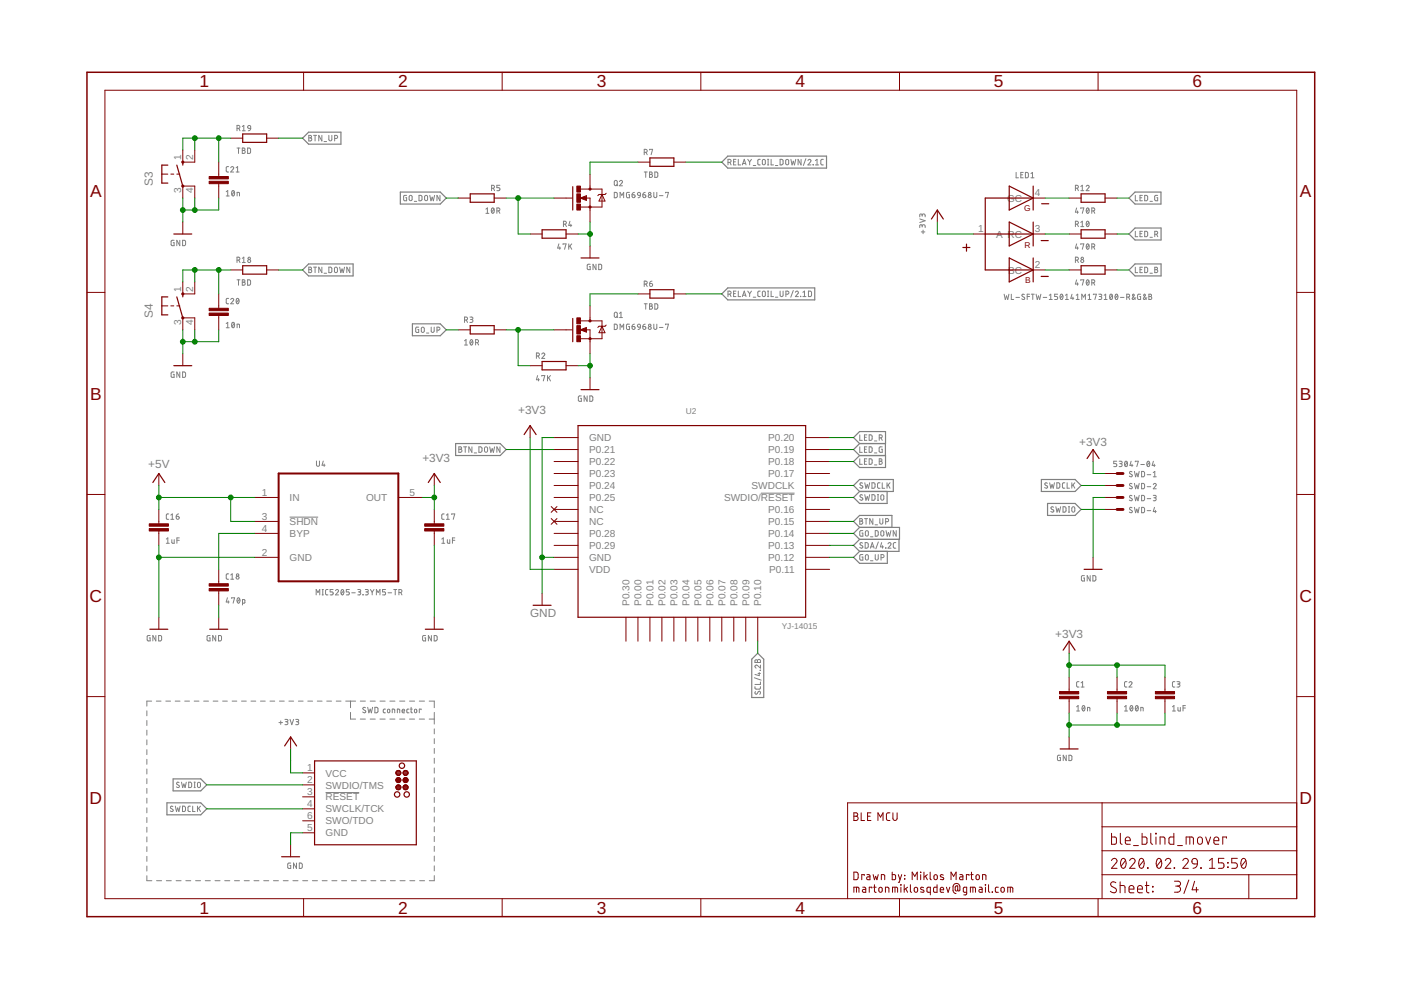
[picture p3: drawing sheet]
<svg xmlns="http://www.w3.org/2000/svg" width="297mm" height="210mm" viewBox="0 0 297 210" stroke-linecap="round" stroke-linejoin="round" font-family="sans-serif">
<g fill="none" stroke="#808080" stroke-width=".21">
<path d="M48.5 35.3h-.4l-.1 .3v.7l.5 .2M48.9 35.6a.31 .31 0 0 1 .5-.3 .31 .31 0 0 1 0 .5l-.5 .7h.7M50.1 36.5h.6M50.1 35.6l.3-.3v1.2M50.2 27.2l.6-.1v-.4l-.6-.1v1.1M50.2 31.4h.7M50.6 31.4v1.1M50.6 27.2l.3 .5M51.4 31.4h.4l.1 .2-.2 .3 .3 .3-.2 .3h-.4zM51.4 31.9h.3M51.4 26.8l.3-.2v1.1M51.4 27.7h.6"/>
<path d="M52.5 31.4h.4l.2 .2v.7l-.2 .2h-.4zM52.6 26.6h.4l.1 .6h-.5zM53.1 27.2l-.2 .4-.3 .1M65.5 28.7l.5 .1v.3l-.2 .1 .3 .3-.2 .3-.4 .1zM65.5 29.2h.3M66.5 28.7h.6M66.8 28.7v1.2M68.2 28.7v1.2l-.6-1.2v1.2M68.7 30h.5M69.7 28.7v1l.3 .2 .3-.2 .1-1M71 29.4l.4-.1 .2-.2-.1-.3-.5-.1v1.2M104.2 39.9h.5l.1-.2v-.3l-.6-.1v1.1"/>
<path d="M104.6 39.9l.3 .5M106 39.3h-.7v.5h.4a.32 .32 0 0 1 .3 .3 .32 .32 0 0 1-.3 .3h-.4M130.4 38.3l.2-.1 .3 .2v.8l-.3 .2-.2-.1-.2-.2zM130.7 39.1l.3 .3M131.3 38.5a.32 .32 0 0 1 .5-.2 .32 .32 0 0 1 .1 .5l-.6 .6h.7M136.6 32.3l.6-.1v-.4l-.6-.1v1.1M136.6 36.5h.6M136.9 36.5v1.1M137 32.3l.2 .5M137.7 36.5h.4l.2 .2-.3 .3 .3 .2-.1 .4h-.5zM137.7 37h.3M137.7 31.8v-.1h.7l-.4 1.1"/>
<path d="M138.8 36.5h.5l.1 .2v.7l-.1 .2h-.5zM154.3 34.4l.6-.1v-.4l-.6-.1v1.2M154.7 34.4l.3 .6M155.5 34.3h.4M156 33.8h-.5v1.2h.5M156.5 33.8v1.2h.5M157.4 35l.4-1.2 .4 1.2M157.5 34.7h.6M158.5 33.8l.4 .5M158.9 34.3v.7M159.3 33.8l-.4 .5M159.7 35.1h.5"/>
<path d="M161.2 33.8h-.4l-.1 .3v.7l.5 .2M161.7 33.9l.3-.1 .2 .2v.8l-.2 .1-.4-.1zM162.7 33.8h.3M162.7 35h.3M162.9 33.8v1.2M163.5 33.8v1.2h.5M164.4 35.1h.5M165.4 33.8l.6 .2v.8l-.3 .2h-.3zM166.7 33.9l.3-.1 .2 .2v.8l-.2 .1-.4-.1zM167.7 33.8l.2 1.2 .3-.8 .2 .8 .3-1.2M169.8 33.8v1.2l-.6-1.2v1.2M170.9 33.7l-.6 1.4"/>
<path d="M171.3 34.1a.32 .32 0 0 1 .5-.3 .32 .32 0 0 1 .1 .5l-.6 .7h.6M172.4 35h.1M172.9 35h.6M172.9 34.1l.3-.3v1.2M174.6 33.8h-.4l-.2 .3 .1 .7 .5 .2M215.4 36.6v1.1h.5M216.4 37.1h.4M216.9 36.6h-.5v1.1h.5M217.4 36.6l.6 .2v.7l-.2 .2h-.4zM218.6 37.7h.6M218.6 36.8l.3-.2v1.1M228 39.9h.5l.1-.2v-.3l-.6-.1v1.1"/>
<path d="M228.4 39.9l.2 .5M229.2 39.5l.3-.2v1.1M230.3 39.5a.31 .31 0 0 1 .4-.2 .31 .31 0 0 1 .1 .5l-.5 .6h.6M36.9 50.9l-.6 .2v.7l.1 .3h.5v-.6h-.2M38.1 50.9v1.2l-.6-1.2v1.2M38.7 50.9l.5 .1 .1 .1v.7l-.1 .3h-.5zM48 40.7l.3-.3v1.2M48 41.6h.6M49.3 40.5v-.1a.57 .57 0 0 1 .4 .6 .57 .57 0 0 1-.4 .5l-.2-.5zM49.7 40.7l-.5 .6M50.2 55.2l.6-.2 .1-.2-.2-.3h-.5v1.2M50.2 59.3h.7"/>
<path d="M50.3 41.6v-.8l.5 .1v.7M50.6 59.3v1.2M50.6 55.2l.3 .5M51.4 59.3l.4 .1 .1 .1-.2 .3 .3 .3-.2 .3-.4 .1zM51.4 59.8h.3M51.4 54.8l.3-.3v1.2M51.4 55.7h.6M52.5 59.3l.4 .1 .2 .1v.7l-.2 .2-.4 .1zM65.5 56.6l.5 .1v.4l-.2 .1 .3 .2-.2 .4h-.4zM65.5 57.2h.3M66.5 56.6h.6M66.8 56.6v1.2"/>
<path d="M68.2 56.6v1.2l-.6-1.2v1.2M68.7 57.9h.5M69.7 56.6l.5 .1 .1 .2v.7l-.1 .2h-.5zM71 56.7l.3-.1 .2 .2v.8l-.2 .2-.4-.2zM72 56.6l.3 1.2 .2-.8 .3 .8 .2-1.2M74.2 56.6v1.2l-.7-1.2v1.2M86.2 41.4l-.6 .2v.7l.1 .2 .5 .1v-.7h-.2M86.9 41.5l.2-.1 .3 .2v.8l-.3 .1h-.2l-.2-.3zM87.8 42.7h.5M88.8 41.4h.5l.2 .2v.8l-.2 .1-.5 .1zM90.1 41.5l.3-.1 .2 .2v.8l-.2 .1h-.3l-.1-.3zM91.1 41.4l.3 1.2 .2-.8 .3 .8 .2-1.2"/>
<path d="M93.3 41.4v1.2l-.7-1.2v1.2M103 44.3l.3-.2v1.1M103 45.2h.7M104.3 44.2l.2-.1a.62 .62 0 0 1 .3 .6 .62 .62 0 0 1-.4 .5l-.2-.5zM104.7 44.3l-.5 .7M105.3 44.7l.6-.1v-.4l-.6-.1v1.1M105.7 44.7l.3 .5M118.5 51.7l-.3 .9h.7M118.7 52.3v.6M119.4 51.8v-.1h.6l-.3 1.2M119.5 47.5l.5-.1 .1-.2-.2-.3h-.4v1.1M119.8 47.5l.3 .5"/>
<path d="M120.6 51.7v1.2M120.8 52.2l.4 .7M120.8 46.9l-.2 .9h.6M121 47.5v.5M121.2 51.7l-.6 .7M125.1 56l-.6 .2v.7l.2 .2 .4 .1v-.7h-.2M126.4 56v1.2l-.7-1.2v1.2M126.9 56h.5l.2 .2v.7l-.2 .2-.5 .1zM130.2 40.8h.5l.2 .2v.7l-.2 .2h-.5zM131.5 41.9v-1.1l.3 .6 .4-.6v1.1M133.5 40.8l-.7 .1v.8l.2 .2h.5v-.6h-.2M134 41.3h.4a.32 .32 0 0 1 .2 .4 .32 .32 0 0 1-.3 .2 .32 .32 0 0 1-.3-.3z"/>
<path d="M134.5 40.8l-.3 .1-.2 .4M135.3 40.9h.4l.1 .5-.6-.1zM135.8 41.4l-.1 .3-.4 .2M136.3 41.3h.4a.32 .32 0 0 1 .2 .4 .32 .32 0 0 1-.3 .2 .32 .32 0 0 1-.3-.3zM136.8 40.8l-.3 .1-.2 .4M138.2 59.6l-.3 .1-.2 .4M138.6 40.8v.9l.3 .2 .3-.2 .1-.9M139.8 41.5h.8M141.1 40.9v-.1h.6l-.3 1.1M195 46.4l1.2 .4-1.2 .4M195.3 49.2h.8M195.5 47.9l.1-.2h.4l.2 .6"/>
<path d="M195.5 48.1v-.3l-.3-.2-.2 .2v.5M195.5 45.7l.1-.3h.4l.2 .6M195.5 45.8v-.3l-.3-.1-.2 .1v.5M195.7 48.8v.8M228 47.5l.6-.1v-.2l-.1-.3h-.5v1.1M228 55.2l.6-.2v-.2l-.1-.3h-.5v1.2M228.3 51.7l-.3 .9h.6M228.3 59.3l-.3 .9h.6M228.3 44.1l-.3 .9h.6M228.4 47.5l.2 .5M228.4 55.2l.2 .5M228.5 44.7v.5"/>
<path d="M228.5 52.3v.6M228.5 60v.5M229.2 44.2v-.1h.6l-.3 1.1M229.2 51.8v-.1h.6l-.3 1.2M229.2 59.5v-.2h.6l-.3 1.2M229.2 47.2l.3-.3v1.1M229.2 48h.6M229.2 40.4h.6M230.4 51.8l.2-.1a.62 .62 0 0 1 .3 .6 .62 .62 0 0 1-.4 .5l-.2-.5zM230.4 59.4l.2-.1a.62 .62 0 0 1 .3 .6 .62 .62 0 0 1-.4 .6l-.2-.6zM230.4 44.2l.2-.1a.62 .62 0 0 1 .3 .6 .62 .62 0 0 1-.4 .5l-.2-.5zM230.4 47l.1-.1a.57 .57 0 0 1 .4 .6 .57 .57 0 0 1-.4 .5l-.2-.5z"/>
<path d="M230.9 52l-.5 .6M230.9 59.6l-.5 .6M230.9 44.3l-.5 .7M230.9 47.2l-.5 .6M231.5 52.3l.6-.1v-.4l-.6-.1v1.2M231.5 60l.6-.2v-.4l-.6-.1v1.2M231.5 44.7l.6-.1v-.4l-.6-.1v1.1M231.9 52.3l.2 .6M231.9 60l.2 .5M231.9 44.7l.2 .5M240.7 41.4v1.2h.5M240.7 49v1.2h.5"/>
<path d="M240.7 56.7v1.1h.5M241.7 41.9h.4M241.7 57.2h.4M241.7 49.6h.4M242.2 41.4h-.5v1.2h.5M242.2 49h-.5v1.2h.5M242.2 56.7h-.5v1.1h.5M242.7 49l.4 .1 .2 .1v.7l-.2 .3h-.4zM242.7 41.4h.4l.2 .2v.6l-.2 .3-.4 .1zM242.7 56.7h.4l.2 .2v.6l-.2 .3h-.4zM243.8 42.7h.5M243.8 50.3h.5"/>
<path d="M243.8 57.9h.5M244.8 49.7l.6-.1v-.5l-.6-.1v1.2M244.8 56.7h.6v.4l-.2 .1 .3 .2-.2 .4h-.5zM244.8 57.2h.4M245.2 49.7l.3 .5M245.4 41.4l-.6 .2v.7l.2 .2 .4 .1v-.7h-.1M36.9 78.9l-.6 .1v.9l.6 .1v-.6h-.2M38.1 78.9v1.1l-.6-1.1v1.1M38.7 78.9l.6 .2v.7l-.1 .2h-.5zM48 68.6l.3-.3v1.2M48 69.5h.6M48.5 63.3h-.4l-.1 .2v.8l.5 .1"/>
<path d="M48.9 63.5a.31 .31 0 0 1 .5-.2 .31 .31 0 0 1 0 .5l-.5 .6h.7M49.3 68.4v-.1a.58 .58 0 0 1 .4 .6 .58 .58 0 0 1-.4 .6l-.2-.6zM49.7 68.6l-.5 .6M50.2 63.3h.1a.57 .57 0 0 1 .4 .5 .57 .57 0 0 1-.4 .6l-.2-.6zM50.3 69.5v-.8l.5 .1v.7M50.6 63.5l-.5 .7M88.8 69.4h-.5l-.1 .1-.1 .7 .2 .3h.5v-.6h-.2M89.3 69.5l.3-.1 .3 .1 .1 .7-.3 .3-.4-.2zM90.4 70.6h.5M91.4 69.4v.9l.3 .2 .3-.2 .1-.9M92.6 70l.6-.1v-.4l-.6-.1v1.1M98.5 67.9l.6-.2v-.4l-.6-.1v1.2"/>
<path d="M98.5 72.3l.3-.3v1.2M98.5 73.2h.6M98.9 67.9l.2 .5M99.6 67.2h.5l.2 .2-.2 .3h-.3M99.8 72.1l.1-.1a.59 .59 0 0 1 .4 .6 .59 .59 0 0 1-.4 .6l-.3-.6zM99.9 67.7l.3 .1 .1 .3-.2 .2-.5 .1M100.2 72.3l-.5 .6M100.8 72.6l.6-.1v-.4l-.6-.1v1.2M101.2 72.6l.3 .6M113.7 75.5l.6-.1v-.4l-.6-.2v1.2M114 79.6l-.3 .9h.7M114.1 75.5l.3 .5"/>
<path d="M114.9 75.1a.31 .31 0 0 1 .4-.2 .31 .31 0 0 1 .1 .5l-.5 .6h.6M114.9 79.8v-.2h.6l-.3 1.2M116.1 79.6v1.2M116.7 79.6l-.6 .7M130.2 68.7h.5l.2 .2v.7l-.2 .2-.5 .1zM130.4 66.3l.2-.1 .3 .2v.7l-.3 .2-.4-.3zM130.7 67.1l.3 .2M131.3 66.4l.4-.2v1.1M131.3 67.3h.7M131.5 69.9v-1.2l.3 .7 .4-.7v1.2M133.5 68.7h-.5l-.2 .2v.7l.2 .2 .5 .1v-.7h-.2M134 69.2h.4a.32 .32 0 0 1 .2 .4 .32 .32 0 0 1-.3 .3 .32 .32 0 0 1-.3-.3z"/>
<path d="M134.5 68.7l-.3 .1-.2 .4M135.3 68.8h.4l.1 .6-.6-.1zM135.8 69.4l-.1 .3-.4 .2M136.3 69.2h.4a.32 .32 0 0 1 .2 .4 .32 .32 0 0 1-.3 .3 .32 .32 0 0 1-.3-.3zM136.6 60.2l.6-.1v-.4l-.6-.1v1.1M136.6 64.4h.6M136.8 68.7l-.4 .2-.1 .3M136.9 64.4v1.2M137 60.2l.2 .5M137.7 64.4h.4l.2 .2-.3 .3 .3 .3-.1 .3-.5 .1zM137.7 64.9h.3M137.7 60.1h.4a.31 .31 0 0 1 .3 .4 .31 .31 0 0 1-.4 .2 .31 .31 0 0 1-.3-.3z"/>
<path d="M138.6 68.7v1l.3 .1 .3-.1 .1-1M138.8 64.4h.5l.1 .2 .1 .6-.2 .3-.5 .1zM139.8 69.4h.8M141.1 68.9v-.2h.6l-.3 1.2M154.3 62.4l.6-.1v-.5l-.6-.1v1.2M154.7 62.4l.3 .5M155.5 62.3h.4M156 61.7h-.5v1.2h.5M156.5 61.7v1.2h.5M157.4 62.9l.4-1.2 .4 1.2M157.5 62.6h.6M158.5 61.7l.4 .6"/>
<path d="M158.9 62.3v.6M159.3 61.7l-.4 .6M159.7 63h.5M161.2 61.7l-.4 .1-.1 .2v.7l.5 .2M161.7 61.8l.3-.1 .2 .2v.8l-.2 .2-.4-.2zM162.7 62.9h.3M162.7 61.7h.3M162.9 61.7v1.2M163.5 61.7v1.2h.5M164.4 63h.5M165.4 61.7v1l.3 .2 .3-.2v-1M166.6 62.4l.6-.1v-.5l-.6-.1v1.2"/>
<path d="M168.2 61.6l-.5 1.4M168.6 62a.32 .32 0 0 1 .5-.3 .32 .32 0 0 1 .1 .6l-.6 .6h.7M169.7 62.9h.1M170.2 62.9h.7M170.2 62l.4-.3v1.2M171.4 61.7h.5l.1 .2v.8l-.1 .2h-.5zM212.9 62.4l.2 1.1 .3-.8 .3 .8 .2-1.1M214.4 62.4v1.1h.5M215.4 63.1h.8M217.2 62.5l-.4-.1-.1 .2 .4 .4a.28 .28 0 0 1 .1 .5 .28 .28 0 0 1-.5-.1h-.1M217.8 62.9h.5M218.3 62.4h-.5v1.1"/>
<path d="M218.7 62.4h.6M219 62.4v1.1M219.7 62.4l.2 1.1 .3-.8 .2 .8 .3-1.1M221.2 63.1h.7M222.5 63.5h.6M222.5 62.6l.3-.2v1.1M224.2 62.4h-.6v.5h.4a.32 .32 0 0 1 .2 .3 .32 .32 0 0 1-.2 .3h-.4M224.9 62.4h.1a.58 .58 0 0 1 .4 .5 .58 .58 0 0 1-.4 .6l-.3-.6zM225.3 62.6l-.5 .6M225.9 63.5h.6M225.9 62.6l.3-.2v1.1M227.3 62.4l-.3 .8h.7"/>
<path d="M227.5 63v.5M228.2 63.5h.6M228.2 62.6l.3-.2v1.1M229.4 63.5v-1.1l.3 .6 .4-.6v1.1M230.7 63.5h.6M230.7 62.6l.3-.2v1.1M231.8 62.5l.7-.1-.4 1.1M233 62.4h.5l.1 .2-.1 .2-.4 .1M233.3 62.9l.3 .2-.1 .3-.5 .1M234.1 63.5h.6M234.1 62.6l.3-.2v1.1M235.4 62.4h.1a.59 .59 0 0 1 .4 .5 .59 .59 0 0 1-.4 .6l-.3-.6z"/>
<path d="M235.8 62.6l-.5 .6M236.5 62.4h.1a.59 .59 0 0 1 .4 .5 .59 .59 0 0 1-.4 .6l-.2-.6zM237 62.6l-.5 .6M237.6 63.1h.7M238.9 63l.6-.1v-.4l-.6-.1v1.1M239.3 63l.2 .5M240.8 63.1l-.5 .4-.2-.1 .4-.7a.18 .18 0 0 0-.2-.3 .18 .18 0 0 0-.2 .3l.6 .8M241.8 62.4h-.4l-.2 .1v.7l.2 .3h.4v-.6h-.2M243.2 63.1l-.5 .4-.3-.1 .4-.7a.18 .18 0 0 0-.1-.3 .18 .18 0 0 0-.2 .3l.5 .8M243.6 62.4l.5 .1v.3l-.2 .1 .3 .2-.2 .4h-.4zM243.6 62.9h.3M67.1 97.7v.9l.3 .3 .3-.2v-1"/>
<path d="M68.5 97.7l-.2 .9h.6M68.7 98.4v.5M97.3 94.7l.4 .1 .2 .1-.3 .3 .3 .3-.2 .4h-.4zM97.3 95.2h.3M98.3 94.7h.7M98.6 94.7v1.2M100.1 94.7v1.2l-.7-1.2v1.2M100.5 96h.5M101.5 94.7l.5 .1 .2 .1v.8l-.2 .2h-.5zM102.8 94.8l.3-.1 .3 .4-.1 .6-.2 .2-.3-.1-.1-.2zM103.8 94.7l.3 1.2 .3-.8 .2 .8 .3-1.2M106 94.7v1.2l-.7-1.2v1.2"/>
<path d="M114.2 80.3v.5M116.3 80.1l.4 .7M123.3 83.9l-.7 .2 .1 .9 .6 .1v-.6h-.2M124.5 83.9v1.2l-.7-1.2v1.2M125.1 83.9l.4 .1 .2 .2v.7l-.2 .2h-.4zM182.3 92.2v1.2h.5M182.3 94.7v1.2h.5M182.3 97.3v1.1h.5M183.3 97.8h.4M183.3 92.7h.4M183.3 95.2h.4M183.8 92.2h-.5v1.2h.5"/>
<path d="M183.8 94.7h-.5v1.2h.5M183.8 97.3h-.5v1.1h.5M184.3 92.2h.4l.2 .2v.8l-.2 .1-.4 .1zM184.3 94.7l.4 .1 .2 .1v.8l-.2 .2h-.4zM184.3 97.3h.4l.2 .2v.7l-.2 .2h-.4zM185.4 93.5h.5M185.4 96h.5M185.4 98.6h.5M186.4 92.8l.6-.1v-.4l-.6-.1v1.2M186.4 97.3l.5 .1 .1 .2-.3 .2 .3 .2-.1 .4h-.5zM186.4 97.8h.3M186.8 92.8l.2 .6"/>
<path d="M187 94.7l-.6 .2v.8l.2 .2h.4v-.7h-.1M236.8 97.8h-.7v.5h.4a.32 .32 0 0 1 .3 .3 .32 .32 0 0 1-.3 .3h-.4M237.3 97.8h.5l.1 .2v.2l-.5 .1M237.6 98.3l.3 .3-.1 .2-.5 .1M238.6 97.9l.1-.1a.58 .58 0 0 1 .4 .6 .58 .58 0 0 1-.4 .5l-.3-.5zM239 98l-.5 .7M239.8 97.8l-.2 .9h.6M240 98.4v.5M240.5 99.9l.3 1.2 .2-.8 .3 .8 .2-1.2M240.7 97.9v-.1h.6l-.3 1.1M241.9 98.5h.7M242 99.9l.5 .1 .1 .1 .1 .7-.2 .3h-.5z"/>
<path d="M243.3 97.9l.1-.1a.58 .58 0 0 1 .4 .6 .58 .58 0 0 1-.4 .5l-.3-.5zM243.7 98l-.5 .7M244.5 97.8l-.2 .9h.6M244.7 98.4v.5M35.3 114.3l.3-.3v1.2M35.3 115.2h.6M35.8 109h-.4l-.1 .2v.8l.5 .1M36.2 110.1h.7M36.2 109.2l.3-.2v1.1M36.4 114.4v.7l.2 .1h.3v-.8M37.4 109.5h.3a.32 .32 0 0 1 .3 .3 .32 .32 0 0 1-.3 .3 .32 .32 0 0 1-.3-.3zM37.5 114.6h.5"/>
<path d="M37.9 109l-.4 .2-.1 .3M38 114h-.5v1.2M61.4 109.6h6.1M93.7 115.2h.6M93.7 114.3l.3-.3v1.2M94.2 109h-.4l-.1 .2v.8l.5 .1M94.6 110.1h.7M94.6 109.2l.4-.2v1.1M94.8 114.4l.1 .7 .1 .1h.4v-.8M95.8 109.1v-.1h.6l-.3 1.1M95.9 114.6h.5M96.4 114h-.5v1.2"/>
<path d="M161.3 104.6h7.2M182.3 110l.5 .1v.3l-.2 .1 .3 .2-.1 .4h-.5zM182.3 110.5h.3M182.9 102.4h-.4l-.2 .2 .5 .4a.29 .29 0 0 1 0 .5 .29 .29 0 0 1-.4-.1h-.1M182.9 105l-.4-.1-.2 .3 .5 .4a.29 .29 0 0 1 0 .4 .29 .29 0 0 1-.4 0l-.1-.1M182.9 115.1h-.4l-.2 .2 .5 .4a.29 .29 0 0 1 0 .5 .29 .29 0 0 1-.4-.1h-.1M182.9 112.5l-.6 .1v.8l.2 .3h.4v-.7h-.2M182.9 117.6l-.6 .1v.8l.2 .2 .4 .1v-.7h-.2M183.3 110h.6M183.3 102.4l.3 1.1 .3-.8 .2 .8 .3-1.1M183.3 104.9l.3 1.2 .3-.8 .2 .8 .3-1.2M183.4 115l.7 .3v.7l-.4 .2h-.3z"/>
<path d="M183.5 112.7l.2-.2 .4 .2v.8l-.2 .2-.4-.2zM183.5 117.8l.2-.2 .4 .2v.8l-.2 .1-.4-.1zM183.6 110v1.1M184.6 113.8h.5M184.6 118.9h.5M184.6 116.2l.3-1.2 .4 1.2M184.6 115.9h.6M184.9 102.4h.4l.2 .2v.7l-.2 .2h-.4zM184.9 104.9h.3l.3 .2v.8l-.2 .1-.4 .1zM185.1 110v1.1l-.7-1.1v1.1M185.5 111.3h.6M185.6 112.5l.6 .2v.8l-.3 .2h-.3z"/>
<path d="M185.6 117.6v1l.2 .1 .4-.1v-1M186 104.9h.3M186 106.1h.3M186.2 104.9v1.2M186.2 114.9l-.5 1.5M186.5 110l.1 1 .2 .1 .4-.1v-1M186.6 102.4h-.4l-.1 .2v.8l.5 .1M186.8 118.2l.6-.1v-.4l-.6-.1v1.2M186.9 105l.2-.1 .3 .2v.8l-.3 .1-.3-.1zM186.9 112.6l.2-.1 .3 .2v.8l-.3 .2-.3-.2zM186.9 115l-.2 1h.6M187 102.4v1.1h.6"/>
<path d="M187.1 115.7v.5M187.8 110.6l.6-.1v-.4l-.6-.1v1.1M187.8 116.1h.1M187.9 112.5l.2 1.2 .3-.8 .2 .8 .3-1.2M188.1 102.4v1.1M188.3 115.3a.32 .32 0 0 1 .4-.2 .32 .32 0 0 1 .1 .5l-.5 .6h.6M188.3 102.8l.4 .7M188.7 102.4l-.6 .7M189.9 115l-.4 .1-.1 .2v.8l.5 .1M190 112.5v1.2l-.6-1.2v1.2M222.1 102.5l-.4-.1-.2 .2 .6 .5a.32 .32 0 0 1-.2 .4 .32 .32 0 0 1-.4-.1M222.5 102.4l.3 1.1 .3-.8 .2 .8 .3-1.1"/>
<path d="M223.4 107.5h-.4l-.2 .2 .6 .5a.32 .32 0 0 1-.2 .4 .32 .32 0 0 1-.4-.2M223.9 107.4l.2 1.2 .3-.8 .2 .8 .3-1.2M224.1 102.4h.4l.2 .2v.7l-.2 .2h-.4zM225.4 107.4l.4 .1 .2 .1v.8l-.2 .2h-.4zM225.8 102.4h-.4l-.1 .2v.8l.5 .1M226.3 102.4v1.1h.5M226.5 107.4h.3M226.5 108.6h.3M226.7 107.4v1.2M227.2 102.4v1.1M227.4 107.5l.2-.1 .3 .2v.8l-.3 .2-.2-.1-.2-.2zM227.5 102.8l.4 .7"/>
<path d="M227.9 102.4l-.7 .7M240 100.1a.28 .28 0 0 0-.4-.1 .28 .28 0 0 0 0 .4l.3 .2a.29 .29 0 0 1 .1 .5 .29 .29 0 0 1-.5-.1l-.1-.1M240 102.6a.28 .28 0 0 0-.4-.1 .28 .28 0 0 0 0 .5l.3 .2a.29 .29 0 0 1 .1 .4 .29 .29 0 0 1-.5 0l-.1-.1M240 105.1a.28 .28 0 0 0-.4 0 .28 .28 0 0 0 0 .4l.3 .2a.29 .29 0 0 1 .1 .4 .29 .29 0 0 1-.5 0l-.1-.1M240 107.7a.28 .28 0 0 0-.4-.1 .28 .28 0 0 0 0 .5l.3 .1a.29 .29 0 0 1 .1 .5 .29 .29 0 0 1-.5-.1h-.1M240.5 102.5l.3 1.1 .2-.7 .3 .7 .2-1.1M240.5 105l.3 1.2 .2-.8 .3 .8 .2-1.2M240.5 107.6l.3 1.1 .2-.8 .3 .8 .2-1.1M242 102.5h.5l.1 .2 .1 .6-.2 .3h-.5zM242 105l.5 .1 .1 .1 .1 .7-.2 .3h-.5zM242 107.6h.5l.1 .2 .1 .6-.2 .3h-.5zM243.2 100.6h.8"/>
<path d="M243.2 103.2h.8M243.2 105.7h.8M243.2 108.3h.8M244.5 102.7a.31 .31 0 0 1 .5-.2 .31 .31 0 0 1 0 .5l-.5 .6h.7M244.5 105l.5 .1 .1 .1-.1 .3h-.4M244.5 101.1h.7M244.5 100.2l.3-.3v1.2M244.8 107.6l-.3 .9h.7M244.8 105.5l.3 .4-.1 .3h-.5M245 108.2v.5M31.8 134.7l-.6 .2v.7l.1 .3h.5v-.6h-.2M33 134.7v1.2l-.6-1.2v1.2"/>
<path d="M33.6 134.7l.5 .1 .1 .1 .1 .7-.2 .3h-.5zM44.5 134.7l-.6 .2v.7l.1 .3h.5v-.6h-.2M45.7 134.7v1.2l-.6-1.2v1.2M46.3 134.7l.5 .1 .1 .1 .1 .7-.2 .3h-.5zM48.2 126.7l-.2 .9h.6M48.4 127.4v.5M48.5 121.7h-.5v.2v.8l.5 .1M48.9 122.8h.7M48.9 121.9l.3-.2v1.1M49.1 126.9v-.2h.6l-.3 1.2M50.4 126.8h.1a.57 .57 0 0 1 .4 .5 .57 .57 0 0 1-.4 .6l-.3-.6zM50.8 127l-.5 .6"/>
<path d="M51.4 127.9l.5-.1-.1-.7h-.4v1.2M67 126.1v-1.1l.4 .6 .4-.6v1.1M68.3 126.1h.3M68.3 125h.3M68.4 125v1.1M69.5 125h-.3l-.2 .2v.8l.5 .1M70.6 125h-.6v.5h.4a.32 .32 0 0 1 .2 .3 .32 .32 0 0 1-.2 .3h-.4M71.1 125.2a.31 .31 0 0 1 .5-.2 .31 .31 0 0 1 .1 .5l-.6 .6h.7M72.4 125.1l.1-.1a.57 .57 0 0 1 .4 .6 .57 .57 0 0 1-.4 .5l-.2-.5zM72.9 125.2l-.6 .7M74.1 125h-.7v.5h.4a.32 .32 0 0 1 .3 .3 .32 .32 0 0 1-.3 .3h-.4M74.6 125.7h.7"/>
<path d="M75.9 125h.4l.2 .2-.2 .3h-.3M76.2 125.5l.3 .4-.2 .2h-.4M76.9 126.1h.1M77.4 125h.6l.1 .2-.1 .3h-.4M77.8 125.5l.2 .1v.4l-.6 .1M78.5 125l.4 .5M78.9 125.5v.6M79.3 125l-.4 .5M79.8 126.1v-1.1l.4 .6 .4-.6v1.1M81.7 125h-.6v.5h.4a.32 .32 0 0 1 .3 .3 .32 .32 0 0 1-.3 .3h-.4M82.3 125.7h.7M83.5 125h.6"/>
<path d="M83.8 125v1.1M84.6 125.6h.4l.2-.2v-.3l-.6-.1v1.1M85 125.6l.2 .5M90.2 134.7l-.6 .2v.7l.2 .3h.4v-.6h-.2M91.5 134.7v1.2l-.7-1.2v1.2M92.1 134.7l.4 .1 .1 .1 .1 .7-.2 .3h-.4zM229.9 122l-.6 .2v.7l.1 .3h.5v-.6h-.2M231.1 122v1.2l-.6-1.2v1.2M231.7 122l.5 .1 .1 .1v.8l-.1 .2h-.5zM31.1 150.7v1.1M31.1 152.8v1M31.1 154.8v1.1"/>
<path d="M31.1 156.9v1M31.1 158.9v1.1M32.2 148.7h-1.1v1M33.1 148.7h1M35.2 148.7h1M37.1 148.7h1.1M39.2 148.7h1M41.2 148.7h1M43.2 148.7h1M45.2 148.7h1M47.2 148.7h1M49.2 148.7h1"/>
<path d="M51.2 148.7h1M53.2 148.7h1M55.2 148.7h1M57.2 148.7h1.1M59.1 153.2h.8M59.2 148.7h1.1M59.5 152.8v.8M60.4 152.5h.5l.1 .2-.1 .3h-.4M60.7 153l.3 .1v.3l-.1 .2h-.5M61.3 148.7h1M61.5 152.5l.4 1.1 .4-1.1M62.7 152.5h.5l.1 .2-.1 .3h-.4"/>
<path d="M63 153l.3 .3v.2l-.6 .1M63.3 148.7h1M65.3 148.7h1M67.3 148.7h1M69.3 148.7h1M71.3 148.7h1M73.3 148.7h2.1M74.3 148.7v1.4M74.3 151v1.5h1.1M76.4 148.7h1.1M76.4 152.5h1.1M77.5 150.1l-.4-.1-.2 .2 .5 .4a.3 .3 0 0 1 .1 .5 .3 .3 0 0 1-.5 0l-.1-.1"/>
<path d="M78 150l.2 1.1 .3-.8 .2 .8 .3-1.1M78.5 148.7h1.1M78.5 152.5h1.1M79.5 150h.4l.2 .2v.7l-.2 .2h-.4zM80.6 148.7h1.1M80.6 152.5h1.1M81.7 150.3l-.3 .1-.1 .2v.4l.4 .1M82.2 150.4l.4 .1v.5l-.1 .1-.3-.1zM82.7 148.7h1M82.7 152.5h1M83.2 151.1v-.8l.5 .2v.6M84.2 151.1v-.8l.5 .2 .1 .6"/>
<path d="M84.7 148.7h1.1M84.7 152.5h1.1M85.3 150.7h.5a.28 .28 0 0 0-.2-.3 .28 .28 0 0 0-.3 .2l.1 .5h.4M86.7 150.3h-.3l-.1 .3v.4l.4 .1M86.8 148.7h1.1M86.8 152.5h1.1M87 150.3h.4M87.2 150v1l.2 .1M87.9 150.4l.4 .1v.5l-.1 .1-.3-.1zM88.9 148.7h1.1M88.9 152.5h1.1M89.3 150.5v-.2h-.4v.8"/>
<path d="M91 148.7h1.1v1.4M91 152.5h1.1M92.1 151v2.5M92.1 154.5v1.1M92.1 156.6v1.1M92.1 158.7v1M159.9 143.7l1.5 .5M160.1 145.6v.4l.2 .1h.8l.1-.5M160.1 140l.3-.1 .2 .2 .1-.2 .3-.1 .2 .2v.5h-1.1zM160.2 146.6l-.1 .4 .2 .2 .4-.5a.3 .3 0 0 1 .5 0 .3 .3 0 0 1 0 .4l-.1 .1M160.6 140.1v.4M160.7 142.8h.5"/>
<path d="M161 142.6v.7l-.9-.3M161.2 142.1h.1M161.2 141v.6l-.6-.5a.32 .32 0 0 0-.5 .1 .32 .32 0 0 0 .2 .4M161.2 144.6v.5h-1.1M228.3 150.7h.6M228.3 149.9l.3-.3v1.1M228.8 144.5h-.4l-.1 .3v.7l.5 .2M229.2 145.7h.6M229.2 144.8l.3-.3v1.2M229.6 149.7v-.1a.59 .59 0 0 1 .4 .6 .59 .59 0 0 1-.4 .5l-.2-.5zM230 149.9l-.5 .6M230.6 150.7v-.7l.5 .1v.6"/>
<path d="M238.4 150.7h.7M238.4 149.9l.3-.3v1.1M238.9 144.5h-.3l-.2 .3v.7l.5 .2M239.4 144.8a.32 .32 0 0 1 .4-.3 .32 .32 0 0 1 .1 .5l-.5 .7h.6M239.7 149.7l.1-.1a.59 .59 0 0 1 .4 .6 .59 .59 0 0 1-.4 .5l-.2-.5zM240.1 149.9l-.5 .6M240.9 149.7v-.1a.59 .59 0 0 1 .4 .6 .59 .59 0 0 1-.4 .5l-.2-.5zM241.3 149.9l-.5 .6M241.9 150.7v-.7l.5 .1v.6M248.6 150.7h.6M248.6 149.9l.3-.3v1.1M249.1 144.5h-.4l-.1 .3v.7l.5 .2"/>
<path d="M249.5 144.5h.5l.2 .2-.1 .2-.4 .1M249.7 150l.1 .6 .1 .1h.4v-.7M249.9 145l.2 .1v.4l-.6 .2M250.8 150.1h.5M251.3 149.6h-.5v1.1M31.1 161v1.1M31.1 163v1.1M31.1 165.1v1.1M31.1 167.2v1M31.1 169.2v1.1M31.1 171.3v1M31.1 173.3v1.1"/>
<path d="M31.1 175.4v1M31.1 177.4v1.1M31.1 179.5v1.1M36.7 171a.28 .28 0 0 0-.5 0 .28 .28 0 0 0 .1 .4l.3 .2a.29 .29 0 0 1 0 .4 .29 .29 0 0 1-.4 0l-.1-.1M37.2 170.9l.2 1.2 .3-.8 .2 .8 .3-1.2M38 165.9a.28 .28 0 0 0-.5 0 .28 .28 0 0 0 .1 .4l.3 .2a.31 .31 0 0 1 0 .5 .31 .31 0 0 1-.5-.2M38.5 165.8l.2 1.2 .3-.8 .2 .8 .3-1.2M38.7 170.9h.4l.2 .3v.5l-.2 .3-.4 .1zM40 165.8l.4 .1 .2 .3v.5l-.2 .3h-.4zM40.4 170.9h-.4l-.1 .3v.7l.5 .2M40.9 170.9v1.2h.5M41.1 165.8h.3"/>
<path d="M41.1 167h.3M41.3 165.8v1.2M41.9 170.9v1.2M42 165.9h.2l.3 .3v.6l-.3 .2-.3-.2zM42.1 171.4l.4 .7M42.5 170.9l-.6 .7M69 168h7.2M92.1 160.8v1M92.1 162.8v1.1M92.1 164.9v1.1M92.1 167v1.1M92.1 169.1v1"/>
<path d="M92.1 171.1v1.1M92.1 173.2v1.1M92.1 175.3v1.1M92.1 177.4v1M92.1 179.4v1.1M224.8 160.1l-.6 .2 .1 .9 .5 .1v-.7h-.2M226.1 160.1v1.2l-.7-1.2v1.2M226.6 160.1l.6 .2v.8l-.1 .1-.5 .1zM31.1 185.7v1h1.1M31.1 181.6v1M31.1 183.6v1.1M33.2 186.7h1.1"/>
<path d="M35.3 186.7h1M37.3 186.7h1.1M39.4 186.7h1M41.5 186.7h1M43.5 186.7h1.1M45.6 186.7h1.1M47.6 186.7h1.1M49.7 186.7h1.1M51.8 186.7h1.1M53.8 186.7h1.1M55.9 186.7h1.1M58 186.7h1"/>
<path d="M60 186.7h1.1M61.6 183l-.6 .2 .1 .9h.5v-.6h-.2M62.1 186.7h1.1M62.9 183v1.1l-.7-1.1v1.1M63.5 183h.4l.2 .2v.6l-.2 .3h-.4zM64.2 186.7h1M66.2 186.7h1.1M68.3 186.7h1.1M70.4 186.7h1M72.4 186.7h1.1M74.5 186.7h1.1M76.6 186.7h1"/>
<path d="M78.6 186.7h1.1M80.7 186.7h1.1M82.8 186.7h1M84.8 186.7h1.1M86.9 186.7h1M89 186.7h1M92.1 185.7v1h-1.1M92.1 181.5v1.1M92.1 183.6v1.1"/>
<circle cx="52.8" cy="55.3" r=".32"/>
<circle cx="52.8" cy="54.8" r=".25"/>
<circle cx="137.8" cy="41.6" r=".32"/>
<circle cx="137.8" cy="41" r=".25"/>
<circle cx="229.5" cy="54.8" r=".26"/>
<circle cx="229.5" cy="55.3" r=".32"/>
<circle cx="137.8" cy="69" r=".25"/>
<circle cx="137.8" cy="69.5" r=".31"/>
<circle cx="50.4" cy="121.9" r=".26"/>
<circle cx="50.4" cy="122.5" r=".32"/>
</g>
<g fill="none" stroke="#808080" stroke-width=".25">
<path d="M64.2 29.3l1.2-1.3h6.9v2.6h-6.9zM154.3 33.1h20.9v2.5h-20.9l-1.3-1.2zM65.4 56h9.5v2.5h-9.5l-1.2-1.3zM84.9 40.7h8.4l1.3 1.3-1.3 1.3h-8.4zM239.4 49.6l1.2-1.3h5.6v2.6h-5.6zM239.4 57.2l1.2-1.2h5.6v2.5h-5.6zM240.6 40.7h5.5v2.6h-5.5l-1.2-1.3zM87.4 68.7h5.9l1.3 1.2-1.3 1.3h-5.9zM153 62.3l1.3-1.3h18.4v2.6h-18.4zM96.6 94h9.4l1.3 1.3-1.3 1.3h-9.4zM182.2 94l-1.2-1.2 1.2-1.3h5.5v7.6h-5.5l-1.2-1.2 1.2-1.3M182.2 94h5.5"/>
<path d="M182.2 94l-1.2 1.3 1.2 1.3M182.2 96.6h5.5M181 102.9l1.2-1.2h7.2v2.5h-7.2zM182.2 104.2l-1.2 1.3 1.2 1.2h5.9v-2.5M182.2 111.8l-1.2-1.2 1.2-1.3h6.9v2.5M182.2 111.8l-1.2 1.3 1.2 1.3M182.2 111.8h8.5v2.6h-8.5M182.2 116.9l-1.2 1.3 1.2 1.2h5.9v-2.5M182.2 114.4l-1.2 1.2 1.2 1.3M190.6 114.4v2.5h-8.4M220.8 101.7h7.1l1.3 1.2-1.3 1.3h-7.1zM222.1 106.7h5.8l1.3 1.3-1.3 1.3h-5.8z"/>
<path d="M159.4 139.8l1.3-1.3 1.2 1.3v8.1h-2.5zM35.4 170.2h7.2l1.2 1.3-1.2 1.3h-7.2zM36.7 165.1h5.9l1.2 1.3-1.2 1.3h-5.9z"/>
</g>
<g fill="none" stroke="#800000" stroke-width=".25">
<path d="M35.6 35h-1.3v3.8h1.3M37.5 35l1.3 4.5M38.8 34.4v.6M51.5 28.4h5v1.8h-5zM121.4 39.6v4.9M137.8 33.5h5.1v1.8h-5.1zM214 39.5l5.1 2.5-5.1 2.5zM219.1 39.5v5M36.9 49.6h3.8M51.5 56.3h5v1.8h-5zM99.7 41.1h5.1v1.8h-5.1zM114.9 48.7h5.1v1.8h-5.1z"/>
<path d="M123.2 54.7h3.8M197.5 46.4l1.2-1.9 1.3 1.9M204.2 52.5h1.4M204.9 51.8v1.5M208.9 49.6h10.2M214 47.1l5.1 2.5-5.1 2.6zM214 54.7l5.1 2.5-5.1 2.6zM219.1 42h-10.2v15.2h10.2M219.1 47.1v5.1M219.1 54.7v5.1M220.7 58.6h1.5M220.7 51h1.5"/>
<path d="M220.9 43.2h1.5M229.2 48.7h5.1v1.8h-5.1zM229.2 41.1h5.1v1.8h-5.1zM229.2 56.3h5.1v1.8h-5.1zM35.6 62.9h-1.3v3.9h1.3M36.9 77.5h3.8M37.5 62.9l1.3 4.5M38.8 62.3v.6M99.7 69h5.1v1.8h-5.1zM114.9 76.6h5.1v1.8h-5.1zM121.4 67.5v5M137.8 61.4h5.1v1.8h-5.1z"/>
<path d="M111.1 92.1l1.3-1.9 1.3 1.9M122.6 90.2h48.2v40.7h-48.2zM123.2 82.6h3.8M230.5 97.2l1.3-1.9 1.2 1.9M32.4 102.3l1.3-1.9 1.2 1.9M90.8 102.3l1.3-1.9 1.2 1.9M31.8 133.4h3.8M44.5 133.4h3.8M90.2 133.4h3.8M113 128.3h3.8M225.4 137.9l1.3-1.9 1.2 1.9M229.8 120.7h3.9"/>
<path d="M60.3 158.2l1.3-1.9 1.3 1.9M224.8 158.8h3.8M66.7 161.3h21.6v17.8h-21.6zM83.9 163.9l.1 .2M84 163.9h1M84 166.8a.5 .5 0 0 0 .2 .6 .5 .5 0 0 0 .7-.2M84 165.5h1M84 167h1M84 166.8h1M84 163.7h.9M84 165.2h.9M84 164.1l.2 .2 .4 .1"/>
<path d="M84 163.7l-.1 .2M84 163.7a.51 .51 0 0 1 .7-.3 .51 .51 0 0 1 .2 .7M84 164.1h.9M84.1 165.7h.8M84.1 167.2h.8M84.1 166.6h.7M84.1 165a.5 .5 0 0 0 0 .8 .5 .5 0 0 0 .8-.1M84.1 165h.7M84.1 165a.51 .51 0 0 1 .9 .3M84.2 163.5h.6M84.9 166.6a.51 .51 0 0 0-.6-.2 .51 .51 0 0 0-.3 .4M84.9 166.6l.1 .2"/>
<path d="M84.9 164.1l-.3 .3M85 165.3l-.1 .4M85 166.8l-.1 .4M85.5 163.9v.2M85.5 163.9h1M85.5 165.3a.5 .5 0 0 0 .3 .6 .5 .5 0 0 0 .6-.2M85.5 165.5h1M85.5 166.8a.5 .5 0 0 0 .3 .6 .5 .5 0 0 0 .6-.2M85.5 167h1M85.5 166.8h1M85.5 163.7h1M85.5 165.2h1"/>
<path d="M85.5 164.1l.4 .3M85.6 164.1h.8M85.6 165.7h.8M85.6 167.2h.8M85.6 166.6l-.1 .2M85.6 166.6a.5 .5 0 0 1 .5-.2 .5 .5 0 0 1 .4 .4M85.6 166.6h.8M85.7 165a.5 .5 0 0 1 .6 0 .5 .5 0 0 1 .1 .7M85.7 165l-.2 .3M85.7 165h.6M85.7 163.5h.6M85.8 164.4h.3"/>
<path d="M86.4 163.7a.51 .51 0 0 0-.5-.3 .51 .51 0 0 0-.4 .5M86.4 163.7v.4l-.3 .3M86.5 166.8l-.1 .4M59.7 181.7h3.8"/>
<circle cx="84.2" cy="168.4" r=".57"/>
<circle cx="85.2" cy="162.3" r=".57"/>
<circle cx="86.2" cy="168.4" r=".57"/>
</g>
<g fill="none" stroke="#800000" stroke-width=".21">
<path d="M22.2 19.1h252.7v171.4h-252.7zM64.4 15.3v3.8M106.5 15.3v3.8M148.6 15.3v3.8M190.7 15.3v3.8M232.8 15.3v3.8M34.3 36.9h1.3M36.2 36.9h.7M37.5 36.9h.6M38.8 31.8v2.6h2.5v-2.6M46.4 34.4v3M46.4 38.9v3.1"/>
<path d="M48.9 29.3h2.6M56.5 29.3h2.6M125.1 36.9v3.2M135.3 34.4h2.5M142.9 34.4h2.5M38.8 42v-2.5h2.5v2.5M38.8 47.1v2.5M38.8 59.8v2.5h2.5v-2.5M48.9 57.2h2.6M56.5 57.2h2.6M97.2 42h2.5M104.8 42h2.5"/>
<path d="M112.4 49.6h2.5M117.5 42h3.8M120 49.6h2.6M123.1 42l1.2-.5v1zM123.1 40.1h4.5v3.8h-4.5M124.2 42h.9v5.1M125.1 52.2v2.5M127.6 41.2l.7 1.4h-1.3zM128.5 41l-.2 .2h-1.3l-.3 .3M198.7 44.5v2.6M206.4 49.6h2.5M219.1 49.6h2.5"/>
<path d="M219.1 57.2h2.5M219.1 42h2.5M226.7 49.6h2.5M226.7 57.2h2.5M226.7 42h2.5M234.3 49.6h2.5M234.3 57.2h2.5M234.3 42h2.5M18.4 62h3.8M34.3 64.9h1.3M36.2 64.9h.7M37.5 64.9h.6"/>
<path d="M38.8 69.9v-2.5h2.5v2.5M38.8 75v2.5M46.4 62.3v3.1M46.4 66.9v3M97.2 69.9h2.5M104.8 69.9h2.5M112.4 77.5h2.5M117.5 69.9h3.8M120 77.5h2.6M123.1 69.9l1.2-.5v1zM123.1 68h4.5v3.8h-4.5M124.2 69.9h.9v5.1"/>
<path d="M125.1 64.9v3.1M127.6 69.2l.7 1.3h-1.3zM128.5 68.9l-.2 .3h-1.3l-.3 .2M135.3 62.3h2.5M142.9 62.3h2.5M274.9 62h3.8M112.4 90.2v2.6M117.5 97.9h5.1M117.5 95.3h5.1M117.5 92.8h5.1M125.1 80.1v2.5M170.8 97.9h5.1"/>
<path d="M170.8 95.3h5.1M170.8 92.8h5.1M231.8 95.3v2.6M18.4 104.8h3.8M33.7 100.4v2.5M33.7 108v3.1M33.7 112.6v3M54 118.2h5.1M54 113.1h5.1M54 110.6h5.1M54 105.5h5.1M84.5 105.5h5"/>
<path d="M92.1 100.4v2.5M92.1 108v3.1M92.1 112.6v3M116.9 107.4l1.2 1.2M116.9 109.9l1.2 1.3M117.5 118.2h5.1M117.5 115.6h5.1M117.5 113.1h5.1M117.5 110.6h5.1M117.5 108h5.1M117.5 105.5h5.1M117.5 102.9h5.1"/>
<path d="M117.5 100.4h5.1M118.1 107.4l-1.2 1.2M118.1 109.9l-1.2 1.3M170.8 118.2h5.1M170.8 115.6h5.1M170.8 113.1h5.1M170.8 110.6h5.1M170.8 108h5.1M170.8 105.5h5.1M170.8 102.9h5.1M170.8 100.4h5.1M231.8 118.2v2.5"/>
<path d="M234.3 108h2.5M234.3 105.5h2.5M234.3 102.9h2.5M234.3 100.4h2.5M274.9 104.8h3.8M33.7 130.9v2.5M46.4 120.7v3.1M46.4 125.3v3M46.4 130.9v2.5M92.1 130.9v2.5M114.9 125.8v2.5M117.5 120.7h5.1"/>
<path d="M132.7 130.9v5.1M135.3 130.9v5.1M137.8 130.9v5.1M140.3 130.9v5.1M142.9 130.9v5.1M145.4 130.9v5.1M148 130.9v5.1M150.5 130.9v5.1M153 130.9v5.1M155.6 130.9v5.1M158.1 130.9v5.1M160.7 130.9v5.1"/>
<path d="M170.8 120.7h5.1M226.7 136v2.5M18.4 147.7h3.8M61.6 156.3v2.5M226.7 143.6v3M226.7 148.1v3.1M226.7 156.3v2.5M236.8 143.6v3M236.8 148.1v3.1M247 143.6v3M247 148.1v3.1M274.9 147.7h3.8"/>
<path d="M61.6 179.1v2.6M64.2 163.9h2.5M64.2 166.4h2.5M64.2 169h2.5M64.2 171.5h2.5M64.2 174h2.5M64.2 176.6h2.5M181 172.3h.5a.36 .36 0 0 1 .4 .4 .36 .36 0 0 1-.4 .4 .46 .46 0 0 1 .4 .4 .46 .46 0 0 1-.4 .5h-.5zM181 173.1h.5M182.6 172.3v1.7h.7M183.9 173.1h.6M184.7 172.3h-.8v1.7h.8"/>
<path d="M186.1 174v-1.7l.6 .9 .5-.9v1.7M188.7 172.3l-.5 .1-.3 .3 .1 1.2 .7 .1M189.3 172.3v1.2a.44 .44 0 0 0 .5 .5 .44 .44 0 0 0 .4-.5v-1.2M233.7 170.2v20.3M233.7 175.3h41.2M235.7 176.7v2.3h.8l.2-.2v-1.1l-.2-.2h-.8M237.5 176.7l.1 2.1 .3 .2M238.6 178.2h1a.55 .55 0 0 0-.3-.7 .55 .55 0 0 0-.7 .5l.1 .9 .9 .1M240.3 179.3h1.1M242.1 176.7v2.3h.8l.3-.4-.1-.9-.2-.2h-.8M244 176.7v1.9l.1 .3 .3 .1M245 176.7l.2 .1z"/>
<path d="M245.1 177.5v1.5M246 179v-1.5l.9 .1 .1 1.4M248.9 176.7v2.3h-.8l-.2-.2v-1.1l.2-.2h.8M249.7 179.3h1M251.5 179v-1.5l1.4 .1 .1 1.4M252.3 177.5v1.5M254 177.7l.5-.2a.92 .92 0 0 1 .2 1.4l-.4 .1-.3-.2-.1-.3zM255.6 177.5l.6 1.5 .5-1.5M257.4 178.2h1a.55 .55 0 0 0-.3-.7 .55 .55 0 0 0-.7 .5l.1 .9 .9 .1M260 177.7v-.2h-.8v1.5M274.9 170.2h-95.2v20.3M64.4 190.5v3.9"/>
<path d="M106.5 190.5v3.9M148.6 190.5v3.9M181 184.9h.7l.2 .3v.9l-.2 .4h-.7zM181 189.2v-1.1l1.1 .1v1M181.6 188.1v1.1M182.9 188.1h.5l.2 .3v.8h-.6l-.2-.2 .1-.3 .7-.1M183.2 185.6v-.2h-.5v1.1M183.8 185.4l.6 .1v1l-.6-.1v-.4l.6-.1M184.8 188.3v-.2h-.5v1.1M185.1 185.4l.3 1.1 .3-.7 .2 .7 .3-1.1M185.2 188.1h.6M185.4 187.6v1.4l.4 .2"/>
<path d="M186.4 188.2h.5l.1 .6a.36 .36 0 0 1-.3 .4 .36 .36 0 0 1-.4-.4zM186.9 186.5v-1.1l.7 .2v.9M187.7 189.2v-1.1l.7 .2 .1 .9M189.2 184.9v1.6h.6l.1-.9-.2-.1-.5-.1M189.2 189.2v-1.1l1 .1 .1 1M189.8 188.1v1.1M190.5 185.4l.3 1.1M190.7 190.5v3.9M191 187.6l.1 .1zM191 188.1v1.1M191.2 185.4l-.6 1.7h-.1M191.7 187.6v1.6"/>
<path d="M191.8 185.6l.1 .1zM191.8 186.3l.1 .1zM192 188.4l.4 .8M192.4 188.1l-.7 .6M193 187.6v1.3l.3 .3M193.4 186.5v-1.6l.6 .9 .5-.9v1.6M193.9 188.2h.6l.1 .6a.37 .37 0 0 1-.4 .4 .37 .37 0 0 1-.4-.4zM195.2 184.9v.1zM195.2 185.4v1.1M195.8 188.2l-.4-.1-.2 .3 .7 .4v.3l-.2 .1-.5-.1M195.9 184.9v1.6M196.2 185.8l.4 .7"/>
<path d="M196.6 185.4l-.7 .6M197.2 184.9v1.4l.3 .2M197.3 189.2l-.7-.2-.1-.6 .2-.3h.6v1.6M198.1 185.5h.5l.1 .7a.36 .36 0 0 1-.3 .3 .36 .36 0 0 1-.4-.3zM198.7 187.6v1.6l-.7-.1v-.8l.1-.2h.6M199.3 188.7h.8a.38 .38 0 0 0-.3-.6 .38 .38 0 0 0-.5 .4l.1 .6 .7 .1M200 185.5l-.4-.1-.3 .3 .7 .4 .1 .3-.2 .1-.5-.1M200.7 188.1l.3 1.1 .4-1.1M201.6 186.5v-1.6l.6 .9 .5-.9v1.6M203.1 188.7l-.3 .2-.3-.1 .1-.9 .5-.1 .1 1.1 .3-.2a1.21 1.21 0 0 0-.3-1.3l-.6-.1-.5 .5v1.2l.6 .5M203.5 185.4l.5 .1 .2 .2v.8h-.6l-.2-.2 .1-.3 .7-.1M205 189.2l-.7-.2-.1-.6 .2-.3h.6v1.4l-.2 .2h-.5"/>
<path d="M205.4 185.6v-.2h-.5v1.1M205.7 189.2v-1.1l1 .1 .1 1M205.8 185.4h.5M206 184.9v1.5l.3 .1M206.3 188.1v1.1M207 185.5h.5l.1 .7a.36 .36 0 0 1-.3 .3 .36 .36 0 0 1-.4-.3zM207.6 188.1h.5l.1 .3v.8h-.5l-.2-.2 .1-.3 .6-.1M208.3 186.5v-1.1l.7 .2v.9M208.9 187.6l.1 .1zM208.9 188.1v1.1M209.6 187.6v1.3l.3 .3M210.4 189.1v.1z"/>
<path d="M211.7 188.1h-.5l-.2 .3 .1 .7 .6 .1M212.3 188.2h.5l.1 .6a.36 .36 0 0 1-.3 .4 .36 .36 0 0 1-.4-.4zM213.7 189.2v-1.1l1 .1v1M214.2 188.1v1.1M232.8 190.5v3.9M233.7 185.5h41.2M233.7 180.4h41.2M235.6 182.5a.58 .58 0 0 1 .9-.5 .58 .58 0 0 1 .1 .9l-1 1.2h1.2M236.6 187.2a.58 .58 0 0 0-.9-.1 .58 .58 0 0 0 0 .8l.8 .4a.54 .54 0 0 1 .1 .8 .54 .54 0 0 1-.7 .2l-.5-.3M237.5 187.7l.9 .2 .1 1.4M237.5 187v2.3M237.8 182.1l.2-.1a.88 .88 0 0 1 .7 1.3v.3a.51 .51 0 0 1-.5 .5 .51 .51 0 0 1-.5-.5l-.1-.8z"/>
<path d="M238.6 182.5l-.9 1.1M239.4 188.5h1a.54 .54 0 0 0-.4-.7 .54 .54 0 0 0-.6 .5l.1 .9 .9 .1M239.5 182.5a.58 .58 0 0 1 .8-.5 .58 .58 0 0 1 .2 .9l-1 1.2h1.2M241.2 188.5h1a.54 .54 0 0 0-.4-.7 .54 .54 0 0 0-.6 .5l.1 .9 .9 .1M241.7 182.1l.1-.1a.86 .86 0 0 1 .8 1.3l-.1 .3a.5 .5 0 0 1-.5 .5 .5 .5 0 0 1-.5-.5l-.1-.8zM242.5 182.5l-1 1.1M242.8 187.7h.8M243.1 187v2.1l.5 .2M243.3 184l.1 .1zM244.3 187.9l.2 .2zM244.3 189l.2 .1zM245.4 182.1l.2-.1a.88 .88 0 0 1 .7 1.3l-.1 .3a.51 .51 0 0 1-.5 .5 .51 .51 0 0 1-.5-.5v-.8z"/>
<path d="M246.2 182.5l-.9 1.1M247.1 182.5a.58 .58 0 0 1 .8-.5 .58 .58 0 0 1 .2 .9l-1 1.2h1.1M248.9 184l.1 .1zM249 186.8h.8a.52 .52 0 0 1 .5 .6 .52 .52 0 0 1-.5 .5h-.5M249.7 187.9a.65 .65 0 0 1 .6 .6 .65 .65 0 0 1-.6 .7h-.7M250.8 182.5a.58 .58 0 0 1 .8-.5 .58 .58 0 0 1 .2 .9l-1 1.2h1.1M252.1 186.6l-1.1 2.8M252.8 182.2l.4-.2 .5 .2 .2 1-1.1-.2-.1-.3zM253.3 186.8l-.5 1.9h1.3M253.7 188.1v1.1M253.9 183.2l-.3 .6-.7 .3M254.6 184l.1 .1z"/>
<path d="M256.4 184.1h1.2M256.4 182.5l.6-.5v2.1M259.5 182h-1.2v.9h.7a.59 .59 0 0 1 .5 .6 .59 .59 0 0 1-.5 .6h-.7M260.3 182.9l.1 .1zM260.3 183.8l.1 .1zM262.3 182h-1.1v.9h.7a.59 .59 0 0 1 .5 .6 .59 .59 0 0 1-.5 .6h-.7M263.4 182.1l.1-.1a.86 .86 0 0 1 .7 1.3 .6 .6 0 0 1-.5 .8 .6 .6 0 0 1-.6-.8v-.5zM264.1 182.5l-.9 1.1M264.8 185.5v5"/>
</g>
<path d="M18.4 15.3h260.3v179.1h-260.3zM124.2 41.7l-.9 .3 .9 .2v-.2h-.2M124.2 69.7l-.9 .2 .9 .3v-.3h-.2" fill="none" stroke="#800000" stroke-width=".32"/>
<g fill="#800000" stroke="#800000" stroke-width=".21">
<path d="M224.6 147.6h4.1v.5h-4.1z"/>
<path d="M224.6 146.6h4.1v.5h-4.1z"/>
<path d="M234.8 147.6h4.1v.5h-4.1z"/>
<path d="M234.8 146.6h4.1v.5h-4.1z"/>
<path d="M245 147.6h4v.5h-4z"/>
<path d="M245 146.6h4v.5h-4z"/>
<path d="M122.3 71.2h.8v1.3h-.8z"/>
<path d="M122.3 67.4h.8v1.3h-.8z"/>
<path d="M122.3 69h.8v1.8h-.8z"/>
<path d="M122.3 43.3h.8v1.2h-.8z"/>
<path d="M122.3 39.5h.8v1.2h-.8z"/>
<path d="M122.3 41.1h.8v1.8h-.8z"/>
<path d="M31.6 112.1h4.1v.5h-4.1z"/>
<path d="M31.6 111.1h4.1v.5h-4.1z"/>
<path d="M90 112.1h4.1v.5h-4.1z"/>
<path d="M90 111.1h4.1v.5h-4.1z"/>
<path d="M44.3 124.8h4.1v.5h-4.1z"/>
<path d="M44.3 123.8h4.1v.5h-4.1z"/>
<path d="M44.3 66.4h4.1v.5h-4.1z"/>
<path d="M44.3 65.4h4.1v.5h-4.1z"/>
<path d="M44.3 38.4h4.1v.5h-4.1z"/>
<path d="M44.3 37.4h4.1v.5h-4.1z"/>
</g>
<path d="M236.8 100.4h1.3M236.8 102.9h1.3M236.8 105.5h1.3M236.8 108h1.3" fill="none" stroke="#800000" stroke-width=".61"/>
<g fill="none" stroke="#800000" stroke-width=".42">
<path d="M59.1 100.4h25.4v22.9h-25.4z"/>
<circle cx="38.8" cy="34.4" r=".13"/>
<circle cx="38.8" cy="39.5" r=".13"/>
<circle cx="125.1" cy="43.9" r=".13"/>
<circle cx="125.1" cy="40.1" r=".13"/>
<circle cx="38.8" cy="62.3" r=".13"/>
<circle cx="38.8" cy="67.4" r=".13"/>
<circle cx="125.1" cy="68" r=".13"/>
<circle cx="125.1" cy="71.8" r=".13"/>
</g>
<g fill="none" stroke="#008000" stroke-width=".21">
<path d="M41.3 29.3v2.5M46.4 29.3v5.1M48.9 29.3h-10.1v2.5M59.1 29.3h5.1M135.3 34.4h-10.2v2.5M145.4 34.4h7.6M38.8 42v5.1M41.3 42v2.5M41.3 57.2v2.6M46.4 42v2.5h-7.6M46.4 57.2v5.1M48.9 57.2h-10.1v2.6"/>
<path d="M59.1 57.2h5.1M94.6 42h2.6M107.3 42h10.2M109.9 42v7.6h2.5M122.6 49.6h2.5M125.1 47.1v5.1M198.7 47.1v2.5h7.7M221.6 49.6h5.1M221.6 42h5.1M221.6 57.2h5.1M236.8 49.6h2.6M236.8 42h2.6"/>
<path d="M236.8 57.2h2.6M38.8 69.9v5.1M41.3 69.9v2.6M46.4 69.9v2.6h-7.6M94.6 69.9h2.6M107.3 69.9h10.2M109.9 69.9v7.6h2.5M122.6 77.5h2.5M125.1 75v5.1M135.3 62.3h-10.2v2.6M145.4 62.3h7.6M107.3 95.3h10.2"/>
<path d="M112.4 92.8v27.9h5.1M117.5 92.8h-2.6v33M175.9 92.8h5.1M175.9 95.3h5.1M175.9 97.9h5.1M231.8 97.9v2.5h2.5M33.7 118.2h20.3M33.7 105.5h20.3M33.7 102.9v5.1M33.7 115.6v15.3M48.9 105.5v5.1h5.1M54 113.1h-7.6v7.6"/>
<path d="M89.5 105.5h2.6M92.1 102.9v5.1M92.1 115.6v15.3M114.9 118.2h2.6M175.9 118.2h5.1M175.9 105.5h5.1M175.9 102.9h5.1M175.9 113.1h5.1M175.9 110.6h5.1M175.9 115.6h5.1M229.2 102.9h5.1M229.2 108h5.1"/>
<path d="M234.3 105.5h-2.5v12.7M46.4 128.3v2.6M160.7 136v2.5M226.7 138.5v5.1M61.6 158.8v5.1h2.6M226.7 151.2v5.1M226.7 141h20.3v2.6M236.8 141v2.6M236.8 151.2v2.5M247 151.2v2.5h-20.3M43.8 171.5h20.4M43.8 166.4h20.4"/>
<path d="M64.2 176.6h-2.6v2.5"/>
</g>
<g fill="#008000" stroke="#008000" stroke-width=".21">
<circle cx="38.8" cy="72.5" r=".51"/>
<circle cx="41.3" cy="72.5" r=".51"/>
<circle cx="38.8" cy="44.5" r=".51"/>
<circle cx="41.3" cy="44.5" r=".51"/>
<circle cx="114.9" cy="118.2" r=".51"/>
<circle cx="226.7" cy="153.7" r=".51"/>
<circle cx="236.8" cy="153.7" r=".51"/>
<circle cx="125.1" cy="49.6" r=".51"/>
<circle cx="125.1" cy="77.5" r=".51"/>
<circle cx="33.7" cy="118.2" r=".51"/>
<circle cx="226.7" cy="141" r=".51"/>
<circle cx="236.8" cy="141" r=".51"/>
<circle cx="92.1" cy="105.5" r=".51"/>
<circle cx="109.9" cy="69.9" r=".51"/>
<circle cx="109.9" cy="42" r=".51"/>
<circle cx="33.7" cy="105.5" r=".51"/>
<circle cx="48.9" cy="105.5" r=".51"/>
<circle cx="41.3" cy="57.2" r=".51"/>
<circle cx="46.4" cy="57.2" r=".51"/>
<circle cx="41.3" cy="29.3" r=".51"/>
<circle cx="46.4" cy="29.3" r=".51"/>
</g>
<g font-size="3.7" fill="#800000">
<text x="42.3" y="18.5">1</text>
<text x="84.4" y="18.5">2</text>
<text x="126.5" y="18.5">3</text>
<text x="168.6" y="18.5">4</text>
<text x="210.7" y="18.5">5</text>
<text x="252.9" y="18.5">6</text>
<text x="19.1" y="41.9">A</text>
<text x="275.6" y="41.9">A</text>
<text x="19.1" y="84.7">B</text>
<text x="275.6" y="84.7">B</text>
<text x="19" y="127.6">C</text>
<text x="275.5" y="127.6">C</text>
<text x="19" y="170.4">D</text>
<text x="275.5" y="170.4">D</text>
<text x="42.3" y="193.7">1</text>
<text x="84.4" y="193.7">2</text>
<text x="126.5" y="193.7">3</text>
<text x="168.6" y="193.7">4</text>
<text x="210.7" y="193.7">5</text>
<text x="252.9" y="193.7">6</text>
</g>
<g font-size="2.5" fill="#808080">
<text x="32.4" y="39.5" transform="rotate(-90 32.4 39.5)">S3</text>
<text x="32.4" y="67.4" transform="rotate(-90 32.4 67.4)">S4</text>
<text x="109.9" y="87.7">+3V3</text>
<text x="228.8" y="94.6">+3V3</text>
<text x="31.4" y="99.1">+5V</text>
<text x="89.5" y="97.9">+3V3</text>
<text x="112.4" y="130.9">GND</text>
<text x="223.7" y="135.2">+3V3</text>
</g>
<g font-size="2.1" fill="#808080">
<text x="38.4" y="34" transform="rotate(-90 38.4 34)">1</text>
<text x="40.9" y="34" transform="rotate(-90 40.9 34)">2</text>
<text x="38.4" y="41" transform="rotate(-90 38.4 41)">3</text>
<text x="40.9" y="41" transform="rotate(-90 40.9 41)">4</text>
<text x="219.4" y="41.6">4</text>
<text x="213.5" y="42.8">GC</text>
<text x="207.4" y="49.3">1</text>
<text x="211.2" y="50.4">A RC</text>
<text x="219.4" y="49.3">3</text>
<text x="213.8" y="58">BC</text>
<text x="219.4" y="56.9">2</text>
<text x="38.4" y="62" transform="rotate(-90 38.4 62)">1</text>
<text x="40.9" y="62" transform="rotate(-90 40.9 62)">2</text>
<text x="38.4" y="68.9" transform="rotate(-90 38.4 68.9)">3</text>
<text x="40.9" y="68.9" transform="rotate(-90 40.9 68.9)">4</text>
<text x="124.9" y="93.5">GND</text>
<text x="162.9" y="93.5">P0.20</text>
<text x="124.9" y="96.1">P0.21</text>
<text x="124.9" y="98.6">P0.22</text>
<text x="124.9" y="101.2">P0.23</text>
<text x="162.9" y="101.2">P0.17</text>
<text x="162.9" y="98.6">P0.18</text>
<text x="162.9" y="96.1">P0.19</text>
<text x="55.5" y="105.1">1</text>
<text x="61.4" y="106.2">IN</text>
<text x="77.6" y="106.2">OUT</text>
<text x="86.8" y="105.1">5</text>
<text x="124.9" y="103.7">P0.24</text>
<text x="124.9" y="106.2">P0.25</text>
<text x="153.5" y="106.2">SWDIO/RESET</text>
<text x="159.3" y="103.7">SWDCLK</text>
<text x="55.5" y="110.2">3</text>
<text x="55.5" y="112.7">4</text>
<text x="61.4" y="111.3">SHDN</text>
<text x="61.4" y="113.9">BYP</text>
<text x="124.9" y="108.8">NC</text>
<text x="124.9" y="111.3">NC</text>
<text x="124.9" y="113.9">P0.28</text>
<text x="162.9" y="113.9">P0.14</text>
<text x="162.9" y="111.3">P0.15</text>
<text x="162.9" y="108.8">P0.16</text>
<text x="55.5" y="117.8">2</text>
<text x="61.4" y="118.9">GND</text>
<text x="124.9" y="118.9">GND</text>
<text x="124.9" y="116.4">P0.29</text>
<text x="162.9" y="118.9">P0.12</text>
<text x="162.9" y="116.4">P0.13</text>
<text x="124.9" y="121.5">VDD</text>
<text x="163.1" y="121.5">P0.11</text>
<text x="133.5" y="128.5" transform="rotate(-90 133.5 128.5)">P0.30</text>
<text x="136" y="128.5" transform="rotate(-90 136 128.5)">P0.00</text>
<text x="138.6" y="128.5" transform="rotate(-90 138.6 128.5)">P0.01</text>
<text x="141.1" y="128.5" transform="rotate(-90 141.1 128.5)">P0.02</text>
<text x="143.6" y="128.5" transform="rotate(-90 143.6 128.5)">P0.03</text>
<text x="146.2" y="128.5" transform="rotate(-90 146.2 128.5)">P0.04</text>
<text x="148.7" y="128.5" transform="rotate(-90 148.7 128.5)">P0.05</text>
<text x="151.3" y="128.5" transform="rotate(-90 151.3 128.5)">P0.06</text>
<text x="153.8" y="128.5" transform="rotate(-90 153.8 128.5)">P0.07</text>
<text x="156.3" y="128.5" transform="rotate(-90 156.3 128.5)">P0.08</text>
<text x="158.9" y="128.5" transform="rotate(-90 158.9 128.5)">P0.09</text>
<text x="161.4" y="128.5" transform="rotate(-90 161.4 128.5)">P0.10</text>
<text x="65.1" y="163.5">1</text>
<text x="65.1" y="166.1">2</text>
<text x="69" y="164.6">VCC</text>
<text x="69" y="167.2">SWDIO/TMS</text>
<text x="65.1" y="168.6">3</text>
<text x="65.1" y="171.1">4</text>
<text x="65.1" y="173.7">6</text>
<text x="69" y="169.7">RESET</text>
<text x="69" y="172.3">SWCLK/TCK</text>
<text x="65.1" y="176.2">5</text>
<text x="69" y="174.8">SWO/TDO</text>
<text x="69" y="177.3">GND</text>
</g>
<g font-size="1.8" fill="#800000">
<text x="217.1" y="44.7">G</text>
<text x="217.2" y="52.6">R</text>
<text x="217.3" y="60.1">B</text>
</g>
<g font-size="1.8" fill="#808080">
<text x="145.4" y="87.7">U2</text>
<text x="165.7" y="133.4">YJ-14015</text>
</g>
</svg>
